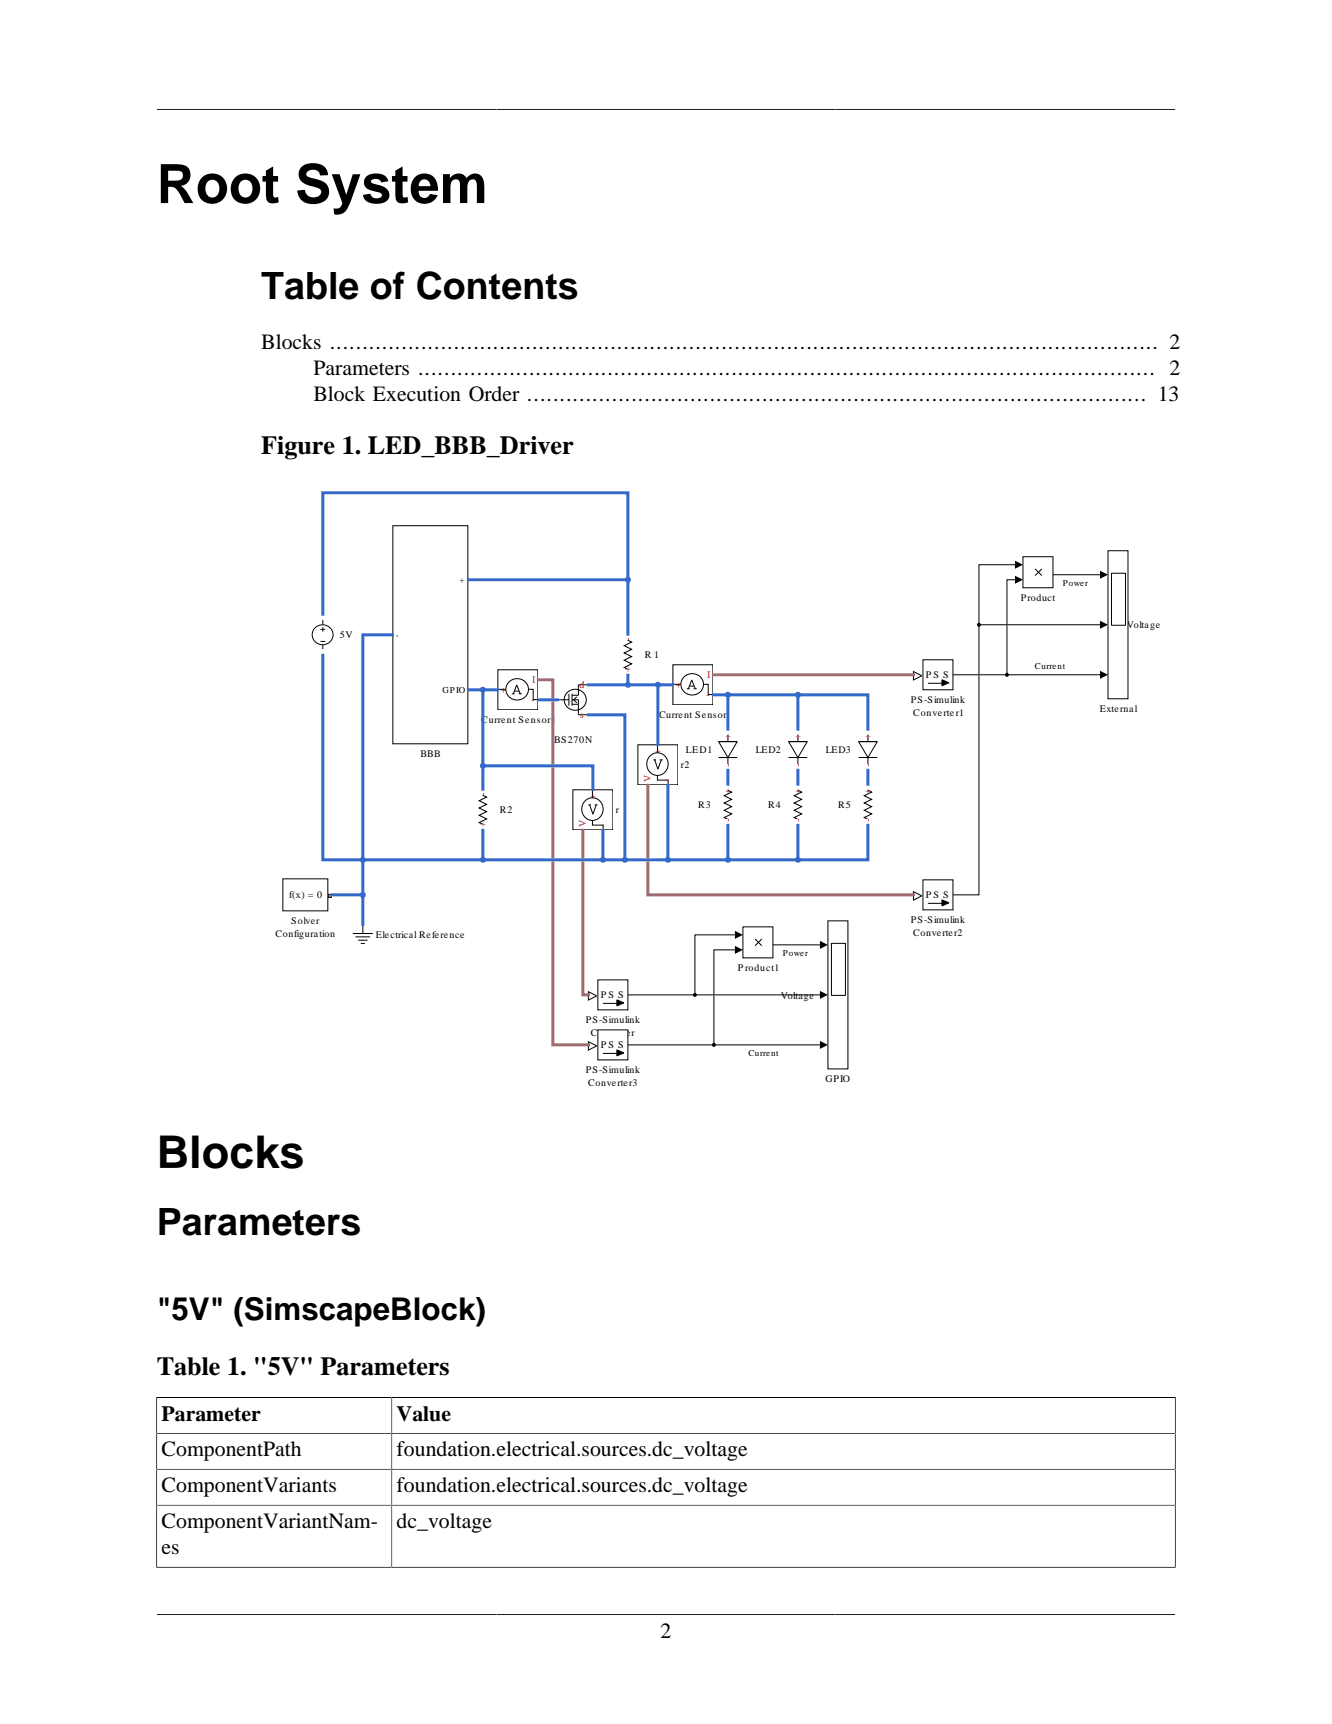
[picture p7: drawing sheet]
<svg xmlns="http://www.w3.org/2000/svg" width="216mm" height="279mm" viewBox="0 0 216 279" stroke-linecap="round" stroke-linejoin="round" font-family="sans-serif">
<path d="M25.4 17.7h165.1M25.4 261.7h165.1" fill="none" stroke="#000" stroke-width=".18"/>
<g fill="#fff">
<path d="M42.3 77.7h148.2v100.9h-148.2z" fill-rule="evenodd"/>
<path d="M182.5 100h5.8v2.4h-5.8z" fill-rule="evenodd"/>
<path d="M126.4 160.1h5.8v2.4h-5.8z" fill-rule="evenodd"/>
<path d="M90.4 108.5h4.9v9.8h-4.9z" fill-rule="evenodd"/>
</g>
<path d="M90.4 113.4h1.8M92 112.2a1.77 1.77 0 0 1 2.5-.1 1.77 1.77 0 0 1 0 2.6 1.77 1.77 0 0 1-2.5-.1 1.64 1.64 0 0 1 0-2.4zM92.2 112.4v2M92.7 113.4h1v2.4h1.6M92.7 112.4v2M92.7 114.1h1M93.5 112.9l-.5 .5 .5 .5M95.3 111h-1.6v1.7h-1" fill="none" stroke="#000" stroke-width=".16"/>
<path d="M90.4 108.5h4.9v9.8h-4.9z" fill="none" stroke="#fff" stroke-width=".16"/>
<path d="M115.7 127.2h4.6v6.5h-4.6z" fill-rule="evenodd" fill="#fff"/>
<path d="M118.1 128.1l.5 .3-1.2 .6 1.2 .5-1.2 .6 1.2 .6-1.2 .6 1.2 .6-1.2 .6 .5 .3" fill="none" stroke="#000" stroke-width=".16"/>
<path d="M115.7 128.1v4.7M120.3 128.1v4.7" fill="none" stroke="#fff" stroke-width=".16"/>
<path d="M127.1 127.2h4.5v6.5h-4.5z" fill-rule="evenodd" fill="#fff"/>
<path d="M129.4 128.1l.5 .3-1.2 .6 1.2 .5-1.2 .6 1.2 .6-1.2 .6 1.2 .6-1.2 .6 .6 .3" fill="none" stroke="#000" stroke-width=".16"/>
<path d="M127.1 128.1v4.7M131.6 128.1v4.7" fill="none" stroke="#fff" stroke-width=".16"/>
<path d="M138.4 127.2h4.6v6.5h-4.6z" fill-rule="evenodd" fill="#fff"/>
<path d="M140.8 128.1l.5 .3-1.2 .6 1.2 .5-1.2 .6 1.2 .6-1.2 .6 1.2 .6-1.2 .6 .5 .3" fill="none" stroke="#000" stroke-width=".16"/>
<path d="M138.4 128.1v4.7M143 128.1v4.7" fill="none" stroke="#fff" stroke-width=".16"/>
<path d="M50.1 99.6h4.5v6.5h-4.5z" fill-rule="evenodd" fill="#fff"/>
<path d="M51.1 101.7a1.67 1.67 0 0 1 2.4 0 1.67 1.67 0 0 1 0 2.4 1.67 1.67 0 0 1-2.4-.1 1.56 1.56 0 0 1 0-2.3zM51.9 102h.8M51.9 104h.8M52.3 100.6v.6M52.3 101.6v.8M52.3 104.5v.7" fill="none" stroke="#000" stroke-width=".16"/>
<path d="M50.1 100.6v4.6M54.6 100.6v4.6" fill="none" stroke="#fff" stroke-width=".16"/>
<path d="M53.2 144.9h.5v.5h-.5z" fill-rule="evenodd" fill="#b3b3b3"/>
<path d="M53.3 145h.3v.3h-.3zM53.1 144.9v.6h.7v-.6z" fill="#000"/>
<path d="M45.8 142.4h7.3v5.2h-7.3z" fill-rule="evenodd" fill="#fff"/>
<path d="M45.8 142.4h7.3v5.2h-7.3z" fill="none" stroke="#000" stroke-width=".16"/>
<path d="M63.7 85.2h12.1v35.3h-12.1z" fill-rule="evenodd" fill="#fff"/>
<path d="M63.7 85.2h12.1v35.3h-12.1z" fill="none" stroke="#000" stroke-width=".16"/>
<path d="M57.2 149.9h3.2v3.2h-3.2z" fill-rule="evenodd" fill="#fff"/>
<path d="M57.2 149.9h3.2v3.2h-3.2z" fill="none" stroke="#fff" stroke-width=".16"/>
<path d="M57.2 151.3h3.2M57.6 151.8h2.4M58.1 152.4h1.5M58.5 152.9h.6M58.8 149.9v1.4" fill="none" stroke="#000" stroke-width=".16"/>
<path d="M92.9 128h6.4v6.5h-6.4z" fill-rule="evenodd" fill="#fff"/>
<path d="M92.9 128h6.4v6.5h-6.4zM94.8 129.8a1.76 1.76 0 0 1 2.5 .1 1.76 1.76 0 0 1 0 2.5 1.76 1.76 0 0 1-2.5 0 1.91 1.91 0 0 1 0-2.6zM95.4 130.4h.4M95.6 130.4l.5 1.6 .5-1.6M96 133v.7h1.8v.8M96 128v1.3M96.4 130.4h.5" fill="none" stroke="#000" stroke-width=".16"/>
<path d="M76 128h4.5v6.5h-4.5z" fill-rule="evenodd" fill="#fff"/>
<path d="M78.3 128.9l.6 .3-1.2 .6 1.2 .6-1.2 .5 1.2 .6-1.2 .6 1.2 .6-1.2 .6 .5 .3" fill="none" stroke="#000" stroke-width=".16"/>
<path d="M76 128.9v4.7M80.5 128.9v4.7" fill="none" stroke="#fff" stroke-width=".16"/>
<path d="M95.4 160.7l1.3 .7-1.3 .7z" fill="#fff"/>
<path d="M95.5 160.8l1 .6-1 .5zM95.3 160.6v1.6l1.6-.8z" fill="#000"/>
<path d="M96.9 158.8h4.9v4.9h-4.9z" fill-rule="evenodd" fill="#fff"/>
<path d="M96.9 158.8h4.9v4.9h-4.9zM97.8 162.6h2.8M100 162l1.1 .5-1.1 .5z" fill="none" stroke="#000" stroke-width=".16"/>
<path d="M100 162l1.1 .5-1.1 .5z" fill="#000"/>
<path d="M103.4 120.7h6.5v6.5h-6.5z" fill-rule="evenodd" fill="#fff"/>
<path d="M103.4 120.7h6.5v6.5h-6.5zM105.3 122.5a1.76 1.76 0 0 1 2.5 .1 1.76 1.76 0 0 1 0 2.5 1.76 1.76 0 0 1-2.5 0 1.91 1.91 0 0 1 0-2.6zM105.9 123.1h.4M106.1 123.1l.5 1.6M106.6 125.7v.7h1.7v.8M106.6 120.7v1.3M106.9 123.1h.5M107.2 123.1l-.6 1.6" fill="none" stroke="#000" stroke-width=".16"/>
<path d="M148.1 144.5l1.3 .7-1.3 .7z" fill="#fff"/>
<path d="M148.1 144.6l1.1 .6-1.1 .5zM148 144.4v1.6l1.6-.8z" fill="#000"/>
<path d="M149.6 142.6h4.9v4.9h-4.9z" fill-rule="evenodd" fill="#fff"/>
<path d="M149.6 142.6h4.9v4.9h-4.9zM150.5 146.4h2.7M152.7 145.8l1.1 .5-1.1 .5z" fill="none" stroke="#000" stroke-width=".16"/>
<path d="M152.7 145.8l1.1 .5-1.1 .5z" fill="#000"/>
<path d="M179.6 89.3h3.2v23.9h-3.2z" fill-rule="evenodd" fill="#fff"/>
<path d="M179.6 89.3h3.2v23.9h-3.2zM180.2 92.9h2.2v8.4h-2.2z" fill="none" stroke="#000" stroke-width=".16"/>
<path d="M99.5 102.9h4.5v6.5h-4.5z" fill-rule="evenodd" fill="#fff"/>
<path d="M101.9 103.8l.5 .3-1.2 .5 1.2 .6-1.2 .6 1.2 .6-1.2 .6 1.2 .6-1.2 .6 .5 .2" fill="none" stroke="#000" stroke-width=".16"/>
<path d="M99.5 103.8v4.6M104 103.8v4.6" fill="none" stroke="#fff" stroke-width=".16"/>
<path d="M115.7 118.3h4.6v6.5h-4.6z" fill-rule="evenodd" fill="#fff"/>
<path d="M118 119.2v1M116.5 120.2h3l-1.5 2.6zM116.5 122.8h3M118 122.8v1" fill="none" stroke="#000" stroke-width=".16"/>
<path d="M115.7 119.2v4.6M120.3 119.2v4.6" fill="none" stroke="#fff" stroke-width=".16"/>
<path d="M127.1 118.3h4.5v6.5h-4.5z" fill-rule="evenodd" fill="#fff"/>
<path d="M129.3 119.2v1M127.8 120.2h3l-1.5 2.6zM127.8 122.8h3M129.3 122.8v1" fill="none" stroke="#000" stroke-width=".16"/>
<path d="M127.1 119.2v4.6M131.6 119.2v4.6" fill="none" stroke="#fff" stroke-width=".16"/>
<path d="M138.4 118.3h4.6v6.5h-4.6z" fill-rule="evenodd" fill="#fff"/>
<path d="M140.7 119.2v1M139.2 120.2h3l-1.5 2.6zM139.2 122.8h3M140.7 122.8v1" fill="none" stroke="#000" stroke-width=".16"/>
<path d="M138.4 119.2v4.6M143 119.2v4.6" fill="none" stroke="#fff" stroke-width=".16"/>
<path d="M109.1 107.7h6.5v6.5h-6.5z" fill-rule="evenodd" fill="#fff"/>
<path d="M109.1 107.7h6.5v6.5h-6.5zM109.1 110.9h1.3M110.9 109.7a1.81 1.81 0 0 1 2.6-.1 1.81 1.81 0 0 1 0 2.6 1.81 1.81 0 0 1-2.6-.1 1.67 1.67 0 0 1 0-2.4zM111.3 111.6h.5M111.6 111.6l.5-1.4 .6 1.4M111.7 111.2h.8M112.4 111.6h.5M114 110.9h.8v1.7h.8" fill="none" stroke="#000" stroke-width=".16"/>
<path d="M80.7 108.5h6.5v6.5h-6.5z" fill-rule="evenodd" fill="#fff"/>
<path d="M80.7 108.5h6.5v6.5h-6.5zM80.7 111.7h1.3M82.5 110.5a1.81 1.81 0 0 1 2.6-.1 1.81 1.81 0 0 1 0 2.6 1.81 1.81 0 0 1-2.6-.1 1.67 1.67 0 0 1 0-2.4zM83 112.4h.4M83.2 112.4l.6-1.4 .5 1.4M83.4 112h.7M84.1 112.4h.5M85.7 111.7h.7v1.7h.8" fill="none" stroke="#000" stroke-width=".16"/>
<path d="M148.1 108.8l1.3 .7-1.3 .7z" fill="#fff"/>
<path d="M148.1 109l1.1 .5-1.1 .6zM148 108.7v1.6l1.6-.8z" fill="#000"/>
<path d="M149.6 106.9h4.9v4.9h-4.9z" fill-rule="evenodd" fill="#fff"/>
<path d="M149.6 106.9h4.9v4.9h-4.9zM150.5 110.7h2.7M152.7 110.2l1.1 .5-1.1 .4z" fill="none" stroke="#000" stroke-width=".16"/>
<path d="M152.7 110.2l1.1 .5-1.1 .4z" fill="#000"/>
<path d="M165.8 90.2h4.9v5.1h-4.9z" fill-rule="evenodd" fill="#fff"/>
<path d="M165.8 90.2h4.9v5.1h-4.9zM167.8 92.3l1 .9M168.8 92.3l-1 .9" fill="none" stroke="#000" stroke-width=".16"/>
<path d="M95.4 168.8l1.3 .7-1.3 .7z" fill="#fff"/>
<path d="M95.5 169l1 .5-1 .6zM95.3 168.7v1.6l1.6-.8z" fill="#000"/>
<path d="M96.9 166.9h4.9v4.9h-4.9z" fill-rule="evenodd" fill="#fff"/>
<path d="M96.9 166.9h4.9v4.9h-4.9zM97.8 170.7h2.8M100 170.2l1.1 .4-1.1 .5z" fill="none" stroke="#000" stroke-width=".16"/>
<path d="M100 170.2l1.1 .4-1.1 .5z" fill="#000"/>
<path d="M134.2 149.2h3.2v24h-3.2z" fill-rule="evenodd" fill="#fff"/>
<path d="M134.2 149.2h3.2v24h-3.2zM134.8 152.9h2.2v8.4h-2.2z" fill="none" stroke="#000" stroke-width=".16"/>
<path d="M120.4 150.2h4.9v5h-4.9z" fill-rule="evenodd" fill="#fff"/>
<path d="M120.4 150.2h4.9v5h-4.9zM122.4 152.2l1 1M123.4 152.2l-1 1" fill="none" stroke="#000" stroke-width=".16"/>
<path d="M52.3 106v33.3h6.5M63.8 102.9h-5v36.4M95.1 115.8h6.2v23.5M58.8 139.3h70.5M58.8 139.3v10.7M78.3 134.3v5M97.7 134.3v5M108.3 127v12.3M118 133.5v5.8M129.3 133.5v5.8M140.7 133.5v5.8h-11.4M53.6 145h5.2" fill="none" stroke="#3369c9" stroke-width=".49"/>
<g fill="#3369c9">
<circle cx="129.3" cy="139.3" r=".49"/>
<circle cx="118" cy="139.3" r=".49"/>
<circle cx="97.7" cy="139.3" r=".49"/>
<circle cx="108.3" cy="139.3" r=".49"/>
<circle cx="101.3" cy="139.3" r=".49"/>
<circle cx="78.3" cy="139.3" r=".49"/>
<circle cx="58.8" cy="145" r=".49"/>
<circle cx="58.8" cy="139.3" r=".49"/>
</g>
<path d="M105 139.6v5.4h43.3M105 127v12.1" fill="none" stroke="#a06c70" stroke-width=".49"/>
<path d="M75.7 111.8h5.2M78.3 111.8v16.4M78.3 124.1h17.8v4.1" fill="none" stroke="#3369c9" stroke-width=".49"/>
<g fill="#3369c9">
<circle cx="78.3" cy="111.8" r=".49"/>
<circle cx="78.3" cy="124.1" r=".49"/>
</g>
<path d="M95.1 111h14.1M101.8 109.2v1.8M106.6 111v9.9" fill="none" stroke="#3369c9" stroke-width=".49"/>
<g fill="#3369c9">
<circle cx="101.8" cy="111" r=".49"/>
<circle cx="106.6" cy="111" r=".49"/>
</g>
<path d="M75.7 94h26.1M101.8 94v-14.1h-49.5v19.9M101.8 94v9" fill="none" stroke="#3369c9" stroke-width=".49"/>
<circle cx="101.8" cy="94" r=".49" fill="#3369c9"/>
<path d="M94.5 139.6v21.6h1.1M94.5 134.3v4.8" fill="none" stroke="#a06c70" stroke-width=".49"/>
<path d="M115.4 112.6h13.9M118 112.6v5.8M129.3 112.6h11.4v5.8M129.3 112.6v5.8M118 124.6v2.8M129.3 124.6v2.8" fill="none" stroke="#3369c9" stroke-width=".49"/>
<g fill="#3369c9">
<circle cx="118" cy="112.6" r=".49"/>
<circle cx="129.3" cy="112.6" r=".49"/>
</g>
<path d="M87 113.4h3.6M140.7 124.6v2.8" fill="none" stroke="#3369c9" stroke-width=".49"/>
<path d="M87 110.2h2.6v3M89.6 113.7v10.2M115.4 109.4h32.9M89.6 139.6v29.7h6M89.6 124.4v14.7" fill="none" stroke="#a06c70" stroke-width=".49"/>
<g fill="none" stroke="#000" stroke-width=".16">
<path d="M164.5 94h-1.3v7.2M164.5 91.5h-5.8v9.8M170.7 93.1h7.6M154.5 109.4h23.8M158.7 109.4v35.6h-4.2M158.7 101.3v8M158.7 101.3h19.6M163.2 101.3v8.1M119.1 151.5h-6.5v9.7M119.1 153.9h-3.4v7.3M125.3 153.1h7.6M101.8 161.2h31.1"/>
<path d="M101.8 169.3h31.1M115.7 161.3v8"/>
</g>
<path d="M164.5 93.3l1.3 .7-1.3 .6zM164.5 90.9l1.3 .6-1.3 .7zM178.3 92.5l1.3 .6-1.3 .7zM178.3 108.7l1.3 .7-1.3 .6zM178.3 100.6l1.3 .7-1.3 .6zM119.1 150.9l1.3 .6-1.3 .7zM119.1 153.3l1.3 .6-1.3 .7zM132.9 152.5l1.3 .6-1.3 .7zM132.9 160.6l1.3 .6-1.3 .7zM132.9 168.7l1.3 .6-1.3 .7z" fill="#000"/>
<g fill="#000">
<circle cx="158.7" cy="101.3" r=".32"/>
<circle cx="163.2" cy="109.4" r=".32"/>
<circle cx="112.6" cy="161.2" r=".32"/>
<circle cx="115.7" cy="169.3" r=".32"/>
</g>
<path d="M25.3 226.5h165.3M25.4 232.3h165.1M25.4 226.4v27.7M25.4 238.1h165.1M63.5 226.5v27.5M190.5 226.4v27.7M25.3 254h165.3M25.4 243.9h165.1" fill="none" stroke="#000" stroke-width=".18"/>
<text font-size="8.8" x="25.4" y="32.9">Root System</text>
<text font-size="7.3" x="25.4" y="189.3">Blocks</text>
<g font-size="6.1">
<text x="42.3" y="48.5">Table of Contents</text>
<text x="25.4" y="200.1">Parameters</text>
</g>
<text font-size="5.1" x="25.4" y="213.9">&quot;5V&quot; (SimscapeBlock)</text>
<g font-size="4.2">
<text x="42.3" y="73.6">Figure 1. LED_BBB_Driver</text>
<text x="25.4" y="222.9">Table 1. &quot;5V&quot; Parameters</text>
</g>
<g font-size="3.5">
<text x="42.3" y="56.5">Blocks ............................................................................................................................... 2</text>
<text x="50.8" y="60.8">Parameters ................................................................................................................. 2</text>
<text x="50.8" y="65">Block Execution Order ............................................................................................... 13</text>
<text x="26.2" y="230.2">Parameter</text>
<text x="64.3" y="230.2">Value</text>
<text x="26.2" y="236">ComponentPath</text>
<text x="64.3" y="236">foundation.electrical.sources.dc_voltage</text>
<text x="26.2" y="241.9">ComponentVariants</text>
<text x="64.3" y="241.9">foundation.electrical.sources.dc_voltage</text>
<text x="26.2" y="247.7">ComponentVariantNam-</text>
<text x="26.2" y="251.9">es</text>
<text x="64.3" y="247.7">dc_voltage</text>
<text x="107.1" y="265.4">2</text>
</g>
<g font-size="1.6">
<text x="165.5" y="97.4">Product</text>
<text x="182.7" y="101.7">Voltage</text>
<text x="55.1" y="103.4">5V</text>
<text x="104.5" y="106.7">R 1</text>
<text x="147.6" y="113.9">PS-Simulink</text>
<text x="150.1" y="109.8">P S S</text>
<text x="78" y="117.1">Current Sensor1</text>
<text x="106.8" y="116.3">Current Sensor</text>
<text x="148" y="116">Converter1</text>
<text x="178.2" y="115.4">External</text>
<text x="68.1" y="122.7">BBB</text>
<text x="89.8" y="120.4">BS270N</text>
<text x="110.4" y="124.5">r2</text>
<text x="111.2" y="122.1">LED1</text>
<text x="122.5" y="122.1">LED2</text>
<text x="133.9" y="122.1">LED3</text>
<text x="81" y="131.8">R2</text>
<text x="99.8" y="131.8">r</text>
<text x="113.2" y="131">R3</text>
<text x="124.5" y="131">R4</text>
<text x="135.9" y="131">R5</text>
<text x="46.9" y="145.5">f(x) = 0</text>
<text x="47.2" y="149.7">Solver</text>
<text x="147.6" y="149.6">PS-Simulink</text>
<text x="150.1" y="145.5">P S S</text>
<text x="44.7" y="151.8">Configuration</text>
<text x="60.9" y="152.1">Electrical Reference</text>
<text x="148" y="151.7">Converter2</text>
<text x="97.4" y="161.7">P S S</text>
<text x="119.6" y="157.3">Product1</text>
<text x="126.6" y="161.9">Voltage</text>
<text x="94.9" y="165.8">PS-Simulink</text>
<text x="95.8" y="167.9">Converter</text>
<text x="94.9" y="173.9">PS-Simulink</text>
<text x="97.4" y="169.8">P S S</text>
<text x="95.3" y="176">Converter3</text>
<text x="133.8" y="175.3">GPIO</text>
</g>
<g font-size="1.6" fill="#e60000">
<text x="102.3" y="103.9" transform="rotate(-90 102.3 103.9)">-</text>
<text x="81.2" y="112.3">+</text>
<text x="86.2" y="113.9">-</text>
<text x="86.2" y="110.7">I</text>
<text x="93.9" y="111.5">d</text>
<text x="102.3" y="108.9" transform="rotate(-90 102.3 108.9)">+</text>
<text x="109.6" y="111.5">+</text>
<text x="114.5" y="113.1">-</text>
<text x="114.6" y="109.8">I</text>
<text x="94" y="116.3">s</text>
<text x="118.5" y="119.7" transform="rotate(-90 118.5 119.7)">+</text>
<text x="129.8" y="119.7" transform="rotate(-90 129.8 119.7)">+</text>
<text x="141.2" y="119.7" transform="rotate(-90 141.2 119.7)">+</text>
<text x="107.1" y="122.1" transform="rotate(-90 107.1 122.1)">+</text>
<text x="118.5" y="124.3" transform="rotate(-90 118.5 124.3)">-</text>
<text x="129.8" y="124.3" transform="rotate(-90 129.8 124.3)">-</text>
<text x="141.2" y="124.3" transform="rotate(-90 141.2 124.3)">-</text>
<text x="78.8" y="129" transform="rotate(-90 78.8 129)">-</text>
<text x="96.6" y="129.4" transform="rotate(-90 96.6 129.4)">+</text>
<text x="105.5" y="126.7" transform="rotate(-90 105.5 126.7)">V</text>
<text x="108.7" y="126.7" transform="rotate(-90 108.7 126.7)">-</text>
<text x="118.5" y="128.6" transform="rotate(-90 118.5 128.6)">+</text>
<text x="129.8" y="128.6" transform="rotate(-90 129.8 128.6)">+</text>
<text x="141.2" y="128.6" transform="rotate(-90 141.2 128.6)">+</text>
<text x="78.8" y="134" transform="rotate(-90 78.8 134)">+</text>
<text x="95" y="134" transform="rotate(-90 95 134)">V</text>
<text x="98.2" y="134" transform="rotate(-90 98.2 134)">-</text>
<text x="118.5" y="133.2" transform="rotate(-90 118.5 133.2)">-</text>
<text x="129.8" y="133.2" transform="rotate(-90 129.8 133.2)">-</text>
<text x="141.2" y="133.2" transform="rotate(-90 141.2 133.2)">-</text>
</g>
<g font-size="1.5">
<text x="74.5" y="94.4">+</text>
<text x="172.3" y="95">Power</text>
<text x="64.2" y="103.4">-</text>
<text x="71.7" y="112.3">GPIO</text>
<text x="167.8" y="108.5">Current</text>
<text x="126.9" y="155">Power</text>
<text x="121.3" y="171.2">Current</text>
</g>
</svg>
